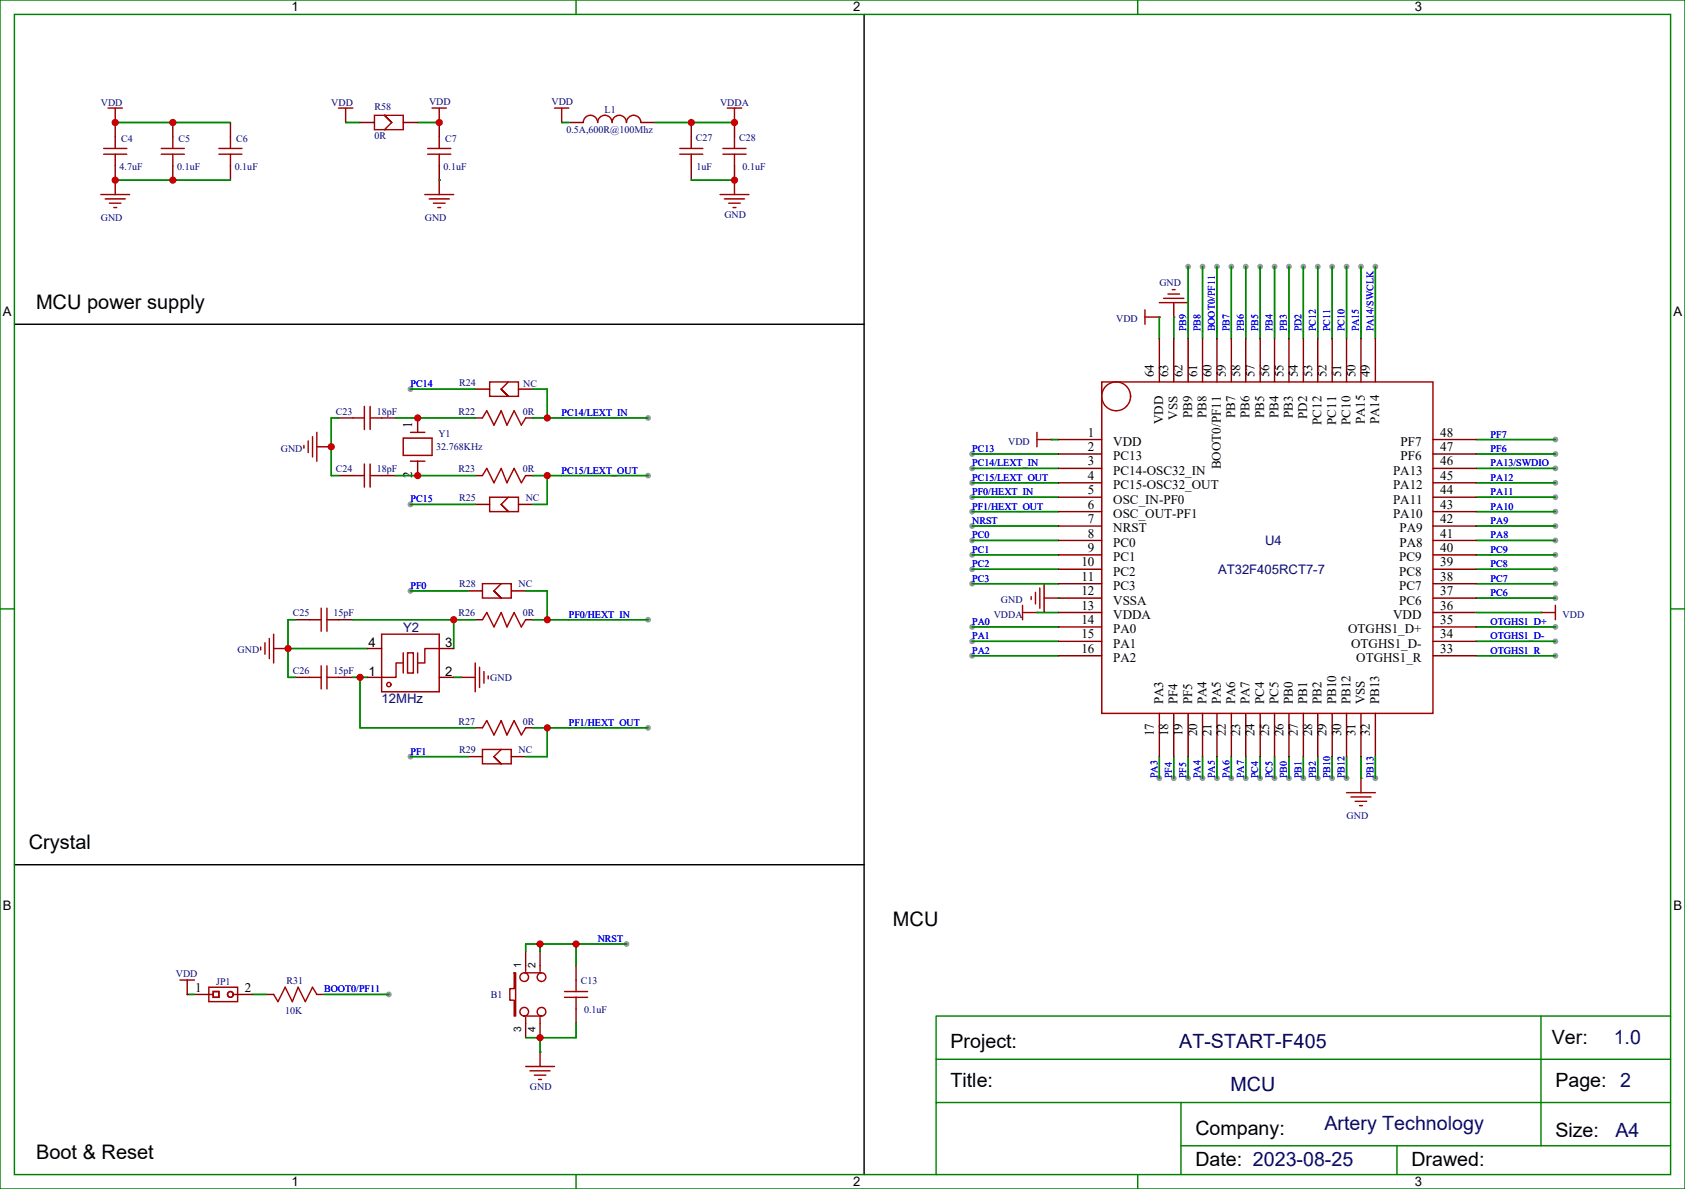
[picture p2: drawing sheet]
<svg xmlns="http://www.w3.org/2000/svg" width="413mm" height="291mm" viewBox="0 0 413 291" stroke-linecap="round" stroke-linejoin="round" font-family="sans-serif">
<g fill="#999">
<circle cx="291" cy="65.3" r=".71"/>
<circle cx="294.6" cy="65.3" r=".71"/>
<circle cx="298.1" cy="65.3" r=".71"/>
<circle cx="301.6" cy="65.3" r=".71"/>
<circle cx="305.2" cy="65.3" r=".71"/>
<circle cx="308.7" cy="65.3" r=".71"/>
<circle cx="312.2" cy="65.3" r=".71"/>
<circle cx="315.7" cy="65.3" r=".71"/>
<circle cx="319.3" cy="65.3" r=".71"/>
<circle cx="322.8" cy="65.3" r=".71"/>
<circle cx="326.3" cy="65.3" r=".71"/>
<circle cx="329.8" cy="65.3" r=".71"/>
<circle cx="333.4" cy="65.3" r=".71"/>
<circle cx="336.9" cy="65.3" r=".71"/>
<circle cx="381" cy="107.6" r=".71"/>
<circle cx="381" cy="111.1" r=".71"/>
<circle cx="381" cy="160.5" r=".71"/>
<circle cx="381" cy="157" r=".71"/>
<circle cx="381" cy="153.5" r=".71"/>
<circle cx="381" cy="146.4" r=".71"/>
<circle cx="381" cy="142.9" r=".71"/>
<circle cx="381" cy="139.3" r=".71"/>
<circle cx="381" cy="135.8" r=".71"/>
<circle cx="381" cy="132.3" r=".71"/>
<circle cx="381" cy="128.8" r=".71"/>
<circle cx="381" cy="125.2" r=".71"/>
<circle cx="381" cy="121.7" r=".71"/>
<circle cx="381" cy="118.2" r=".71"/>
<circle cx="381" cy="114.7" r=".71"/>
<circle cx="238.1" cy="118.2" r=".71"/>
<circle cx="238.1" cy="114.7" r=".71"/>
<circle cx="329.8" cy="190.5" r=".71"/>
<circle cx="326.3" cy="190.5" r=".71"/>
<circle cx="322.8" cy="190.5" r=".71"/>
<circle cx="319.3" cy="190.5" r=".71"/>
<circle cx="315.7" cy="190.5" r=".71"/>
<circle cx="312.2" cy="190.5" r=".71"/>
<circle cx="308.7" cy="190.5" r=".71"/>
<circle cx="305.2" cy="190.5" r=".71"/>
<circle cx="301.6" cy="190.5" r=".71"/>
<circle cx="298.1" cy="190.5" r=".71"/>
<circle cx="294.6" cy="190.5" r=".71"/>
<circle cx="291" cy="190.5" r=".71"/>
<circle cx="287.5" cy="190.5" r=".71"/>
<circle cx="284" cy="190.5" r=".71"/>
<circle cx="238.1" cy="160.5" r=".71"/>
<circle cx="238.1" cy="157" r=".71"/>
<circle cx="238.1" cy="153.5" r=".71"/>
<circle cx="238.1" cy="128.8" r=".71"/>
<circle cx="238.1" cy="142.9" r=".71"/>
<circle cx="238.1" cy="139.3" r=".71"/>
<circle cx="238.1" cy="135.8" r=".71"/>
<circle cx="238.1" cy="132.3" r=".71"/>
<circle cx="238.1" cy="125.2" r=".71"/>
<circle cx="238.1" cy="121.7" r=".71"/>
<circle cx="158.8" cy="178.2" r=".71"/>
<circle cx="100.5" cy="185.2" r=".71"/>
<circle cx="100.5" cy="144.6" r=".71"/>
<circle cx="158.8" cy="151.7" r=".71"/>
<circle cx="158.8" cy="116.4" r=".71"/>
<circle cx="100.5" cy="123.5" r=".71"/>
<circle cx="100.5" cy="95.2" r=".71"/>
<circle cx="158.8" cy="102.3" r=".71"/>
<circle cx="238.1" cy="111.1" r=".71"/>
<circle cx="95.3" cy="243.4" r=".71"/>
<circle cx="153.5" cy="231.1" r=".71"/>
<circle cx="336.9" cy="190.5" r=".71"/>
</g>
<path d="M112.9 165.8h3.5M116.4 162.3v7M117.5 163.3v5M118.5 164.4v2.8M119.6 165.5v.7" fill="none" stroke="#a10000" stroke-width=".35"/>
<circle cx="112.9" cy="165.8" r=".18" fill="#870000"/>
<path d="M119.9 121.7h7.1v3.5h-7.1zM122.8 123.5l1.7 1.7-1.7-1.7M124.5 121.7l-1.7 1.8M252.6 146v.8M253.6 145v2.8M254.7 143.9v5M255.8 146.4h3.5M255.8 142.9v7" fill="none" stroke="#a10000" stroke-width=".35"/>
<path d="M116.4 123.5h3.5M127 123.5h3.5" fill="none" stroke="#870000" stroke-width=".35"/>
<circle cx="259.3" cy="146.4" r=".18" fill="#870000"/>
<path d="M250.5 149.9h3.5M250.5 148.2v3.5" fill="none" stroke="#a10000" stroke-width=".35"/>
<circle cx="254" cy="149.9" r=".18" fill="#870000"/>
<path d="M157 30a1.76 1.76 0 0 0-1.8-1.8 1.76 1.76 0 0 0-1.7 1.8 1.76 1.76 0 0 0-1.8-1.8 1.76 1.76 0 0 0-1.8 1.8 1.76 1.76 0 0 0-1.7-1.8 1.76 1.76 0 0 0-1.8 1.8 1.76 1.76 0 0 0-1.8-1.8 1.76 1.76 0 0 0-1.7 1.8M166.5 37.7h5.7M166.5 36.3h5.7M169.3 33.5v2.8M169.3 37.7v2.9M177.1 37.7h5.6M177.1 36.3h5.6M178.2 26.5h3.5M179.9 26.5v3.5M179.9 33.5v2.8M179.9 37.7v2.9" fill="none" stroke="#a10000" stroke-width=".35"/>
<path d="M139.3 30h3.6M157 30h3.5M169.3 30v3.5M179.9 30v3.5M169.3 40.6v3.5M179.9 40.6v3.5" fill="none" stroke="#870000" stroke-width=".35"/>
<circle cx="179.9" cy="30" r=".18" fill="#870000"/>
<g fill="none" stroke="#a10000" stroke-width=".35">
<path d="M89.3 99.5v5.6M90.7 99.5v5.6M119.9 93.5h7.1v3.5h-7.1zM122.8 95.2l1.7 1.8-1.7-1.8M124.5 93.5l-1.7 1.7M86.4 102.3h2.9M86.4 116.4h2.9M89.3 113.6v5.6M90.7 102.3h2.8M90.7 113.6v5.6M90.7 116.4h2.8M98.8 107.2h7v4.3h-7z"/>
<path d="M100.5 105.8h3.6M100.5 112.9h3.6M118.2 116.4l1-1.7 1.8 3.5 1.8-3.5 1.4 3.5 1.7-3.5 1.8 3.5 1.1-1.8M254 105.8v3.6M254 107.6h3.5M75.8 151.7h2.9M78.7 148.9v5.6M80.1 148.9v5.6M80.1 151.7h2.8M118.2 142.9h7v3.5h-7zM118.2 151.7l1-1.8 1.8 3.6 1.8-3.6 1.4 3.6 1.7-3.6 1.8 3.6 1.1-1.8M121 144.6l1.8 1.8-1.8-1.8"/>
<path d="M122.8 142.9l-1.8 1.7M75.8 165.8h2.9M78.7 163v5.6M80.1 165.8h2.8M80.1 163v5.6M118.2 178.2l1-1.8 1.8 3.5 1.8-3.5 1.4 3.5 1.7-3.5 1.8 3.5 1.1-1.7M118.2 183.4h7v3.6h-7zM121 185.2l1.8 1.8-1.8-1.8M122.8 183.4l-1.8 1.8"/>
</g>
<g fill="none" stroke="#870000" stroke-width=".35">
<path d="M116.4 95.2h3.5M127 95.2h3.5M82.9 102.3h3.5M82.9 116.4h3.5M93.5 102.3h3.5M93.5 116.4h3.5M102.3 102.3v3.5M102.3 112.9v3.5M116.4 116.4h1.8M128.8 116.4h1.7M72.3 151.7h3.5M82.9 151.7h3.5"/>
<path d="M114.7 144.6h3.5M116.4 151.7h1.8M125.2 144.6h3.6M128.8 151.7h1.7M72.3 165.8h3.5M82.9 165.8h3.5M116.4 178.2h1.8M128.8 178.2h1.7M114.7 185.2h3.5M125.2 185.2h3.6"/>
</g>
<circle cx="257.5" cy="107.6" r=".18" fill="#870000"/>
<g fill="none" stroke="#a10000" stroke-width=".35">
<path d="M25.4 36.3h5.6M25.4 37.7h5.6M28.2 33.5v2.8M28.2 37.7v2.9M39.5 36.3h5.7M39.5 37.7h5.7M42.3 33.5v2.8M42.3 37.7v2.9M53.6 37.7h5.7M53.6 36.3h5.7M56.4 33.5v2.8M56.4 37.7v2.9"/>
<path d="M104.8 36.3h5.6M104.8 37.7h5.6M107.6 33.5v2.8M107.6 37.7v2.9M24.7 47.6h7M25.8 48.7h4.9M26.8 49.7h2.8M27.9 50.8h.7M28.2 44.1v3.5M118.2 102.3l1-1.8 1.8 3.6 1.8-3.6 1.4 3.6 1.7-3.6 1.8 3.6 1.1-1.8"/>
</g>
<path d="M28.2 30v3.5M42.3 30v3.5M56.4 30v3.5M107.6 30v3.5M28.2 40.6v3.5M42.3 40.6v3.5M56.4 40.6v3.5M107.6 40.6v3.5M116.4 102.3h1.8M128.8 102.3h1.7" fill="none" stroke="#870000" stroke-width=".35"/>
<circle cx="28.2" cy="44.1" r=".18" fill="#870000"/>
<path d="M26.5 26.5h3.5M28.2 26.5v3.5" fill="none" stroke="#a10000" stroke-width=".35"/>
<circle cx="28.2" cy="30" r=".18" fill="#870000"/>
<path d="M135.8 26.5h3.5M137.6 26.5v3.5" fill="none" stroke="#a10000" stroke-width=".35"/>
<circle cx="137.6" cy="30" r=".18" fill="#870000"/>
<path d="M377.5 149.9h3.5M381 148.2v3.5" fill="none" stroke="#a10000" stroke-width=".35"/>
<circle cx="377.5" cy="149.9" r=".18" fill="#870000"/>
<path d="M329.8 194h7.1M330.9 195.1h4.9M332 196.1h2.8M333 197.2h.7M333.4 190.5v3.5" fill="none" stroke="#a10000" stroke-width=".35"/>
<circle cx="333.4" cy="190.5" r=".18" fill="#870000"/>
<path d="M284 74.1h7M285 73h5M286.1 72h2.8M287.2 70.9h.7M287.5 74.1v3.5" fill="none" stroke="#a10000" stroke-width=".35"/>
<circle cx="287.5" cy="77.6" r=".18" fill="#870000"/>
<path d="M280.5 77.6h3.5M280.5 75.8v3.6" fill="none" stroke="#a10000" stroke-width=".35"/>
<circle cx="284" cy="77.6" r=".18" fill="#870000"/>
<path d="M176.4 47.6h7M177.4 48.7h5M178.5 49.7h2.8M179.6 50.8h.7M179.9 44.1v3.5" fill="none" stroke="#a10000" stroke-width=".35"/>
<circle cx="179.9" cy="44.1" r=".18" fill="#870000"/>
<path d="M63.9 158.4v.7M64.9 157.3v2.9M66 156.3v4.9M67 158.7h3.6M67 155.2v7.1" fill="none" stroke="#a10000" stroke-width=".35"/>
<circle cx="70.6" cy="158.8" r=".18" fill="#870000"/>
<path d="M74.4 109v.7M75.5 107.9v2.9M76.6 106.9v4.9M77.6 105.8v7.1M77.6 109.4h3.5" fill="none" stroke="#a10000" stroke-width=".35"/>
<circle cx="81.1" cy="109.4" r=".18" fill="#870000"/>
<path d="M67 243.4l1.1 1.8 1.7-3.5 1.8 3.5 1.4-3.5 1.8 3.5 1.8-3.5 1 1.7M132.3 257.5v3.6M128.8 261.1h7M129.8 262.1h5M130.9 263.2h2.8M131.9 264.2h.7" fill="none" stroke="#a10000" stroke-width=".35"/>
<path d="M65.3 243.4h1.7M77.6 243.4h1.8" fill="none" stroke="#870000" stroke-width=".35"/>
<circle cx="132.3" cy="257.5" r=".18" fill="#870000"/>
<g fill="none" stroke="#a10000" stroke-width=".35">
<path d="M269.9 93.5h81.1v81.1h-81.1zM125.9 238.1h.4v10.6h-.4v-3.9h-1v-2.8h1zM128.4 238.1h4.2M128.8 236.4v1.4M132.3 236.4v1.4M141.1 239.9v2.8M128.4 248.7h4.2M128.8 249.1v1.4M132.3 249.1v1.4M138.3 244.1h5.6M138.3 242.7h5.6M141.1 244.1v2.8"/>
<circle cx="273.4" cy="97" r="3.5"/>
<circle cx="128.4" cy="239.2" r="1.06"/>
<circle cx="132.6" cy="239.2" r="1.06"/>
<circle cx="128.4" cy="247.7" r="1.06"/>
<circle cx="132.6" cy="247.7" r="1.06"/>
</g>
<g fill="none" stroke="#870000" stroke-width=".35">
<path d="M284 82.9v10.6M287.5 82.9v10.6M291 82.9v10.6M294.6 82.9v10.6M298.1 82.9v10.6M301.6 82.9v10.6M305.2 82.9v10.6M308.7 82.9v10.6M312.2 82.9v10.6M315.7 82.9v10.6M319.3 82.9v10.6M322.8 82.9v10.6"/>
<path d="M326.3 82.9v10.6M329.8 82.9v10.6M333.4 82.9v10.6M336.9 82.9v10.6M259.3 107.6h10.6M259.3 111.1h10.6M259.3 114.7h10.6M259.3 118.2h10.6M351 107.6h10.6M351 111.1h10.6M351 114.7h10.6M351 118.2h10.6"/>
<path d="M259.3 121.7h10.6M259.3 125.2h10.6M259.3 128.8h10.6M259.3 132.3h10.6M259.3 135.8h10.6M259.3 139.3h10.6M351 121.7h10.6M351 125.2h10.6M351 128.8h10.6M351 132.3h10.6M351 135.8h10.6M351 139.3h10.6"/>
<path d="M259.3 142.9h10.6M259.3 146.4h10.6M259.3 149.9h10.6M259.3 153.5h10.6M259.3 157h10.6M351 142.9h10.6M351 146.4h10.6M351 149.9h10.6M351 153.5h10.6M351 157h10.6M259.3 160.5h10.6M284 174.6v10.6"/>
<path d="M287.5 174.6v10.6M291 174.6v10.6M294.6 174.6v10.6M298.1 174.6v10.6M301.6 174.6v10.6M305.2 174.6v10.6M308.7 174.6v10.6M312.2 174.6v10.6M315.7 174.6v10.6M319.3 174.6v10.6M322.8 174.6v10.6M326.3 174.6v10.6"/>
<path d="M329.8 174.6v10.6M333.4 174.6v10.6M336.9 174.6v10.6M351 160.5h10.6M128.8 232.8v3.6M132.3 232.8v3.6M141.1 236.4v3.5M128.8 250.5v3.5M132.3 250.5v3.5M141.1 246.9v3.6"/>
</g>
<path d="M211.7 3.5v284M3.5 79.4h208.2M3.5 211.7h208.2" fill="none" stroke="#000" stroke-width=".35"/>
<g fill="none" stroke="#008700" stroke-width=".35">
<path d="M28.2 30h28.2M137.6 30h1.7M160.5 30h19.4M28.2 44.1h28.2M169.3 44.1h10.6M284 77.6v5.3M287.5 77.6v5.3M291 65.3v17.6M294.6 65.3v17.6M298.1 65.3v17.6M301.6 65.3v17.6M305.2 65.3v17.6"/>
<path d="M308.7 65.3v17.6M312.2 65.3v17.6M315.7 65.3v17.6M319.3 65.3v17.6M322.8 65.3v17.6M326.3 65.3v17.6M329.8 65.3v17.6M333.4 65.3v17.6M336.9 65.3v17.6M100.5 95.2h15.9M130.5 95.2h3.6v7.1M82.9 102.3h-1.8v14.1h1.8"/>
<path d="M97 116.4h19.4M97 102.3h19.4M130.5 116.4h28.2M130.5 102.3h28.2M134.1 116.4v7.1h-3.6M238.1 111.1h21.2M238.1 118.2h21.2M238.1 114.7h21.2M257.5 107.6h1.8M361.6 107.6h19.4M361.6 111.1h19.4M361.6 118.2h19.4"/>
<path d="M361.6 114.7h19.4M100.5 123.5h15.9M238.1 139.3h21.2M238.1 135.8h21.2M238.1 132.3h21.2M238.1 128.8h21.2M238.1 125.2h21.2M238.1 121.7h21.2M361.6 139.3h19.4M361.6 135.8h19.4M361.6 132.3h19.4M361.6 128.8h19.4"/>
<path d="M361.6 125.2h19.4M361.6 121.7h19.4M70.6 158.7h19.4M72.3 151.7h-1.7v14.1h1.7M86.4 151.7h30M100.5 144.6h14.2M111.1 151.7v7M128.8 144.6h5.3v7.1M130.5 151.7h28.2M238.1 157h21.2M238.1 153.5h21.2M238.1 142.9h21.2"/>
<path d="M254 149.9h5.3M361.6 157h19.4M361.6 153.5h19.4M361.6 146.4h19.4M361.6 142.9h19.4M86.4 165.8h3.6M88.2 165.8v12.4h28.2M111.1 165.8h1.8M130.5 178.2h28.2M134.1 178.2v7h-5.3M238.1 160.5h21.2M361.6 160.5h19.4"/>
<path d="M100.5 185.2h14.2M284 185.2v5.3M287.5 185.2v5.3M291 185.2v5.3M294.6 185.2v5.3M298.1 185.2v5.3M301.6 185.2v5.3M305.2 185.2v5.3M308.7 185.2v5.3M312.2 185.2v5.3M315.7 185.2v5.3M319.3 185.2v5.3"/>
<path d="M322.8 185.2v5.3M326.3 185.2v5.3M329.8 185.2v5.3M333.4 185.2v5.3M132.3 231.1v1.7M141.1 231.1v5.3M153.5 231.1h-24.7v1.7M61.7 243.4h3.6M79.4 243.4h15.8M132.3 254v3.5M141.1 250.5v3.5h-12.3"/>
</g>
<g fill="none" stroke="#008000" stroke-width=".35">
<path d="M0 0h412.7v291h-412.7zM3.5 3.5h405.7v284h-405.7zM141.1 0v3.5M278.7 0v3.5M0 149h3.5M409.2 149h3.5M377.5 248.7v31.8M409.2 259.3h-179.9v10.6M409.2 248.7h-179.9v10.6M289.3 269.9v17.6M409.2 269.9h-179.9v17.6M141.1 287.5v3.5"/>
<path d="M278.7 287.5v3.5M289.3 280.5h119.9M342.2 280.5v7"/>
</g>
<circle cx="259.3" cy="146.4" r=".18" fill="#008700"/>
<path d="M105.8 26.5h3.6M107.6 26.5v3.5" fill="none" stroke="#a10000" stroke-width=".35"/>
<circle cx="107.6" cy="30" r=".18" fill="#870000"/>
<path d="M102.3 30h5.3" fill="none" stroke="#008700" stroke-width=".35"/>
<path d="M82.9 26.5h3.5M84.7 26.5v3.5" fill="none" stroke="#a10000" stroke-width=".35"/>
<circle cx="84.7" cy="30" r=".18" fill="#870000"/>
<path d="M84.7 30h3.5" fill="none" stroke="#008700" stroke-width=".35"/>
<path d="M104.1 47.6h7M105.1 48.7h5M106.2 49.7h2.8M107.2 50.8h.7M107.6 44.1v3.5" fill="none" stroke="#a10000" stroke-width=".35"/>
<circle cx="107.6" cy="44.1" r=".18" fill="#870000"/>
<circle cx="107.6" cy="44.1" r=".18" fill="#008700"/>
<path d="M361.6 149.9h15.9M336.9 185.2v5.3M45.9 243.4h1.7" fill="none" stroke="#008700" stroke-width=".35"/>
<g fill="none" stroke="#a10000" stroke-width=".35">
<path d="M91.7 28.2h7.1v3.6h-7.1zM96 30l-1.8-1.8 1.8 1.8M96 30l-1.8 1.7M93.5 155.2h14.1v14.1h-14.1zM98.8 159.8v4.9M99.8 159.8h1.4v4.9h-1.4zM102.3 159.8v4.9M107.6 158.7h-3.5v3.6h-1.8M98.8 162.3h-1.8v3.5h-3.5M44.1 239.9h3.5M45.9 239.9v3.5M51.2 241.7h7v3.5h-7z"/>
<path d="M51.2 243.4h1M52.2 242.7h1.4v1.4h-1.4zM57.1 243.4h1.1"/>
<circle cx="95.2" cy="167.6" r=".53"/>
<circle cx="56.4" cy="243.4" r=".71"/>
</g>
<path d="M88.2 30h3.5M98.8 30h3.5M90 158.7h3.5M107.6 158.7h3.5M90 165.8h3.5M107.6 165.8h3.5M47.6 243.4h3.6M58.2 243.4h3.5" fill="none" stroke="#870000" stroke-width=".35"/>
<circle cx="45.9" cy="243.4" r=".18" fill="#870000"/>
<g fill="#c00">
<circle cx="179.9" cy="44.1" r=".88"/>
<circle cx="169.3" cy="30" r=".88"/>
<circle cx="179.9" cy="30" r=".88"/>
<circle cx="134.1" cy="178.2" r=".88"/>
<circle cx="134.1" cy="151.7" r=".88"/>
<circle cx="111.1" cy="151.7" r=".88"/>
<circle cx="88.2" cy="165.8" r=".88"/>
<circle cx="70.6" cy="158.7" r=".88"/>
<circle cx="134.1" cy="116.4" r=".88"/>
<circle cx="134.1" cy="102.3" r=".88"/>
<circle cx="81.1" cy="109.4" r=".88"/>
<circle cx="102.3" cy="116.4" r=".88"/>
<circle cx="102.3" cy="102.3" r=".88"/>
<circle cx="42.3" cy="44.1" r=".88"/>
<circle cx="28.2" cy="44.1" r=".88"/>
<circle cx="42.3" cy="30" r=".88"/>
<circle cx="28.2" cy="30" r=".88"/>
<circle cx="132.3" cy="254" r=".88"/>
<circle cx="132.3" cy="231.1" r=".88"/>
<circle cx="141.1" cy="231.1" r=".88"/>
<circle cx="107.6" cy="30" r=".88"/>
</g>
<g font-size="4.9">
<text x="8.8" y="75.6">MCU power supply</text>
<text x="7.1" y="207.9">Crystal</text>
<text x="218.7" y="226.6">MCU</text>
<text x="8.8" y="283.8">Boot &amp; Reset</text>
</g>
<g font-size="4.8">
<text x="232.8" y="256.6">Project:</text>
<text x="380.1" y="255.4">Ver:</text>
<text x="232.8" y="266">Title:</text>
<text x="381" y="266">Page: 2</text>
<text x="292.8" y="277.7">Company:</text>
<text x="381" y="278.4">Size:</text>
<text x="292.8" y="285.4">Date: 2023-08-25</text>
<text x="345.7" y="285.4">Drawed:</text>
</g>
<g font-size="4.8" fill="#006">
<text x="288.9" y="256.6">AT-START-F405</text>
<text x="301.4" y="267.1">MCU</text>
</g>
<g font-size="4.8" fill="#000080">
<text x="395.3" y="255.4">1.0</text>
<text x="324.4" y="276.6">Artery Technology</text>
<text x="395.7" y="278.4">A4</text>
</g>
<g font-size="3.2">
<text x="71.4" y="2.7">1</text>
<text x="209" y="2.7">2</text>
<text x="346.6" y="2.7">3</text>
<text x=".7" y="77.3">A</text>
<text x="409.9" y="77.3">A</text>
<text x="282.6" y="92.4" transform="rotate(-90 282.6 92.4)">64</text>
<text x="286.2" y="92.4" transform="rotate(-90 286.2 92.4)">63</text>
<text x="289.7" y="92.4" transform="rotate(-90 289.7 92.4)">62</text>
<text x="293.2" y="92.4" transform="rotate(-90 293.2 92.4)">61</text>
<text x="296.7" y="92.4" transform="rotate(-90 296.7 92.4)">60</text>
<text x="300.3" y="92.4" transform="rotate(-90 300.3 92.4)">59</text>
<text x="303.8" y="92.4" transform="rotate(-90 303.8 92.4)">58</text>
<text x="307.3" y="92.4" transform="rotate(-90 307.3 92.4)">57</text>
<text x="310.9" y="92.4" transform="rotate(-90 310.9 92.4)">56</text>
<text x="314.4" y="92.4" transform="rotate(-90 314.4 92.4)">55</text>
<text x="317.9" y="92.4" transform="rotate(-90 317.9 92.4)">54</text>
<text x="321.4" y="92.4" transform="rotate(-90 321.4 92.4)">53</text>
<text x="325" y="92.4" transform="rotate(-90 325 92.4)">52</text>
<text x="328.5" y="92.4" transform="rotate(-90 328.5 92.4)">51</text>
<text x="332" y="92.4" transform="rotate(-90 332 92.4)">50</text>
<text x="335.6" y="92.4" transform="rotate(-90 335.6 92.4)">49</text>
<text x="101" y="104.7" transform="rotate(-90 101 104.7)">1</text>
<text x="266.5" y="106.9">1</text>
<text x="284.9" y="103.9" transform="rotate(-90 284.9 103.9)">VDD</text>
<text x="288.5" y="102.8" transform="rotate(-90 288.5 102.8)">VSS</text>
<text x="292" y="102.4" transform="rotate(-90 292 102.4)">PB9</text>
<text x="295.5" y="102.4" transform="rotate(-90 295.5 102.4)">PB8</text>
<text x="302.6" y="102.4" transform="rotate(-90 302.6 102.4)">PB7</text>
<text x="306.1" y="102.4" transform="rotate(-90 306.1 102.4)">PB6</text>
<text x="309.6" y="102.4" transform="rotate(-90 309.6 102.4)">PB5</text>
<text x="313.2" y="102.4" transform="rotate(-90 313.2 102.4)">PB4</text>
<text x="316.7" y="102.4" transform="rotate(-90 316.7 102.4)">PB3</text>
<text x="320.2" y="102.6" transform="rotate(-90 320.2 102.6)">PD2</text>
<text x="323.7" y="104" transform="rotate(-90 323.7 104)">PC12</text>
<text x="327.3" y="104" transform="rotate(-90 327.3 104)">PC11</text>
<text x="330.8" y="104" transform="rotate(-90 330.8 104)">PC10</text>
<text x="334.3" y="103.9" transform="rotate(-90 334.3 103.9)">PA15</text>
<text x="337.8" y="103.9" transform="rotate(-90 337.8 103.9)">PA14</text>
<text x="352.8" y="106.9">48</text>
<text x="266.5" y="110.4">2</text>
<text x="266.5" y="113.9">3</text>
<text x="272.7" y="109.2">VDD</text>
<text x="272.7" y="112.7">PC13</text>
<text x="343.1" y="109.2">PF7</text>
<text x="343.1" y="112.7">PF6</text>
<text x="352.8" y="110.4">47</text>
<text x="352.8" y="113.9">46</text>
<text x="101" y="116.9" transform="rotate(-90 101 116.9)">2</text>
<text x="266.5" y="117.5">4</text>
<text x="272.7" y="116.2">PC14-OSC32_IN</text>
<text x="272.7" y="119.8">PC15-OSC32_OUT</text>
<text x="299" y="114.9" transform="rotate(-90 299 114.9)">BOOT0/PF11</text>
<text x="341.2" y="116.2">PA13</text>
<text x="341.2" y="119.8">PA12</text>
<text x="352.8" y="117.5">45</text>
<text x="266.5" y="121">5</text>
<text x="266.5" y="124.5">6</text>
<text x="272.7" y="123.3">OSC_IN-PF0</text>
<text x="341.2" y="123.3">PA11</text>
<text x="352.8" y="121">44</text>
<text x="352.8" y="124.5">43</text>
<text x="266.5" y="128">7</text>
<text x="266.5" y="131.6">8</text>
<text x="272.7" y="126.8">OSC_OUT-PF1</text>
<text x="272.7" y="130.3">NRST</text>
<text x="341.2" y="126.8">PA10</text>
<text x="342.8" y="130.3">PA9</text>
<text x="352.8" y="128">42</text>
<text x="352.8" y="131.6">41</text>
<text x="266.5" y="135.1">9</text>
<text x="272.7" y="133.9">PC0</text>
<text x="272.7" y="137.4">PC1</text>
<text x="342.7" y="137.4">PC9</text>
<text x="342.8" y="133.9">PA8</text>
<text x="352.8" y="135.1">40</text>
<text x="264.9" y="138.6">10</text>
<text x="264.9" y="142.2">11</text>
<text x="272.7" y="140.9">PC2</text>
<text x="342.7" y="140.9">PC8</text>
<text x="352.8" y="138.6">39</text>
<text x="352.8" y="142.2">38</text>
<text x="264.9" y="145.7">12</text>
<text x="264.9" y="149.2">13</text>
<text x="272.7" y="144.5">PC3</text>
<text x="272.7" y="148">VSSA</text>
<text x="342.7" y="144.5">PC7</text>
<text x="342.7" y="148">PC6</text>
<text x="352.8" y="145.7">37</text>
<text x="352.8" y="149.2">36</text>
<text x="264.9" y="152.7">14</text>
<text x="272.7" y="151.5">VDDA</text>
<text x="272.7" y="155">PA0</text>
<text x="330.2" y="155">OTGHS1_D+</text>
<text x="341.3" y="151.5">VDD</text>
<text x="352.8" y="152.7">35</text>
<text x="90.3" y="158.4">4</text>
<text x="109" y="158.4">3</text>
<text x="264.9" y="156.3">15</text>
<text x="264.9" y="159.8">16</text>
<text x="272.7" y="158.6">PA1</text>
<text x="331" y="158.6">OTGHS1_D-</text>
<text x="352.8" y="156.3">34</text>
<text x="352.8" y="159.8">33</text>
<text x="90.3" y="165.5">1</text>
<text x="109" y="165.5">2</text>
<text x="272.7" y="162.1">PA2</text>
<text x="332.2" y="162.1">OTGHS1_R</text>
<text x="284.9" y="172.4" transform="rotate(-90 284.9 172.4)">PA3</text>
<text x="288.5" y="172.4" transform="rotate(-90 288.5 172.4)">PF4</text>
<text x="292" y="172.4" transform="rotate(-90 292 172.4)">PF5</text>
<text x="295.5" y="172.4" transform="rotate(-90 295.5 172.4)">PA4</text>
<text x="299" y="172.4" transform="rotate(-90 299 172.4)">PA5</text>
<text x="302.6" y="172.4" transform="rotate(-90 302.6 172.4)">PA6</text>
<text x="306.1" y="172.4" transform="rotate(-90 306.1 172.4)">PA7</text>
<text x="309.6" y="172.4" transform="rotate(-90 309.6 172.4)">PC4</text>
<text x="313.2" y="172.4" transform="rotate(-90 313.2 172.4)">PC5</text>
<text x="316.7" y="172.4" transform="rotate(-90 316.7 172.4)">PB0</text>
<text x="320.2" y="172.4" transform="rotate(-90 320.2 172.4)">PB1</text>
<text x="323.7" y="172.4" transform="rotate(-90 323.7 172.4)">PB2</text>
<text x="327.3" y="172.4" transform="rotate(-90 327.3 172.4)">PB10</text>
<text x="330.8" y="172.4" transform="rotate(-90 330.8 172.4)">PB12</text>
<text x="334.3" y="172.4" transform="rotate(-90 334.3 172.4)">VSS</text>
<text x="337.8" y="172.4" transform="rotate(-90 337.8 172.4)">PB13</text>
<text x="282.6" y="180.2" transform="rotate(-90 282.6 180.2)">17</text>
<text x="286.2" y="180.2" transform="rotate(-90 286.2 180.2)">18</text>
<text x="289.7" y="180.2" transform="rotate(-90 289.7 180.2)">19</text>
<text x="293.2" y="180.2" transform="rotate(-90 293.2 180.2)">20</text>
<text x="296.7" y="180.2" transform="rotate(-90 296.7 180.2)">21</text>
<text x="300.3" y="180.2" transform="rotate(-90 300.3 180.2)">22</text>
<text x="303.8" y="180.2" transform="rotate(-90 303.8 180.2)">23</text>
<text x="307.3" y="180.2" transform="rotate(-90 307.3 180.2)">24</text>
<text x="310.9" y="180.2" transform="rotate(-90 310.9 180.2)">25</text>
<text x="314.4" y="180.2" transform="rotate(-90 314.4 180.2)">26</text>
<text x="317.9" y="180.2" transform="rotate(-90 317.9 180.2)">27</text>
<text x="321.4" y="180.2" transform="rotate(-90 321.4 180.2)">28</text>
<text x="325" y="180.2" transform="rotate(-90 325 180.2)">29</text>
<text x="328.5" y="180.2" transform="rotate(-90 328.5 180.2)">30</text>
<text x="332" y="180.2" transform="rotate(-90 332 180.2)">31</text>
<text x="335.6" y="180.2" transform="rotate(-90 335.6 180.2)">32</text>
<text x=".7" y="222.8">B</text>
<text x="409.9" y="222.8">B</text>
<text x="47.8" y="242.7">1</text>
<text x="60" y="242.7">2</text>
<text x="71.4" y="290.2">1</text>
<text x="209" y="290.2">2</text>
<text x="346.6" y="290.2">3</text>
</g>
<g font-size="3.2" fill="#000080">
<text x="309.9" y="133.4">U4</text>
<text x="298.4" y="140.5">AT32F405RCT7-7</text>
<text x="98.8" y="154.6">Y2</text>
<text x="93.5" y="172.2">12MHz</text>
</g>
<g font-size="2.5">
<text x="127.7" y="237" transform="rotate(-90 127.7 237)">1</text>
<text x="131.2" y="237" transform="rotate(-90 131.2 237)">2</text>
<text x="127.7" y="252.5" transform="rotate(-90 127.7 252.5)">3</text>
<text x="131.2" y="252.5" transform="rotate(-90 131.2 252.5)">4</text>
</g>
<g font-size="2.4" fill="#000080">
<text x="24.7" y="26">VDD</text>
<text x="81.1" y="26">VDD</text>
<text x="91.7" y="26.9">R58</text>
<text x="105.1" y="25.8">VDD</text>
<text x="135.1" y="25.8">VDD</text>
<text x="148.1" y="27.7">L1</text>
<text x="176.4" y="26">VDDA</text>
<text x="29.6" y="34.7">C4</text>
<text x="43.8" y="34.7">C5</text>
<text x="57.9" y="34.7">C6</text>
<text x="91.7" y="34">0R</text>
<text x="109" y="34.7">C7</text>
<text x="138.7" y="32.6">0.5A,600R@100Mhz</text>
<text x="170.5" y="34.4">C27</text>
<text x="181.1" y="34.4">C28</text>
<text x="29.3" y="41.7">4.7uF</text>
<text x="43.4" y="41.7">0.1uF</text>
<text x="57.5" y="41.7">0.1uF</text>
<text x="108.7" y="41.7">0.1uF</text>
<text x="170.6" y="41.5">1uF</text>
<text x="181.9" y="41.5">0.1uF</text>
<text x="177.4" y="53.3">GND</text>
<text x="24.7" y="54.2">GND</text>
<text x="104.1" y="54.2">GND</text>
<text x="284" y="70.1">GND</text>
<text x="273.4" y="78.9">VDD</text>
<text x="112.5" y="94.4">R24</text>
<text x="128.1" y="94.6">NC</text>
<text x="82.3" y="101.5">C23</text>
<text x="92.3" y="101.5">18pF</text>
<text x="112.3" y="101.5">R22</text>
<text x="128.1" y="101.5">0R</text>
<text x="107.4" y="107">Y1</text>
<text x="68.8" y="110.6">GND</text>
<text x="106.9" y="110.2">32.768KHz</text>
<text x="246.9" y="108.9">VDD</text>
<text x="82.3" y="115.6">C24</text>
<text x="92.3" y="115.6">18pF</text>
<text x="112.3" y="115.6">R23</text>
<text x="128.1" y="115.6">0R</text>
<text x="112.5" y="122.6">R25</text>
<text x="128.8" y="122.6">NC</text>
<text x="112.5" y="143.8">R28</text>
<text x="127" y="143.8">NC</text>
<text x="245.2" y="147.7">GND</text>
<text x="71.7" y="150.9">C25</text>
<text x="81.7" y="150.9">15pF</text>
<text x="112.3" y="150.9">R26</text>
<text x="128.1" y="150.9">0R</text>
<text x="243.4" y="151.2">VDDA</text>
<text x="382.8" y="151.2">VDD</text>
<text x="58.2" y="159.7">GND</text>
<text x="71.7" y="165">C26</text>
<text x="81.7" y="165">15pF</text>
<text x="120.1" y="166.7">GND</text>
<text x="112.3" y="177.3">R27</text>
<text x="128.1" y="177.3">0R</text>
<text x="112.5" y="184.3">R29</text>
<text x="127" y="184.3">NC</text>
<text x="329.8" y="200.6">GND</text>
<text x="43.1" y="239.2">VDD</text>
<text x="52.9" y="241">JP1</text>
<text x="70.2" y="240.8">R31</text>
<text x="120.2" y="244.3">B1</text>
<text x="142.3" y="240.8">C13</text>
<text x="69.9" y="248.2">10K</text>
<text x="143.1" y="247.9">0.1uF</text>
<text x="129.8" y="266.8">GND</text>
</g>
<g font-size="2.4" fill="#00f">
<text x="290.6" y="81.1" transform="rotate(-90 290.6 81.1)">PB9</text>
<text x="294.1" y="81.1" transform="rotate(-90 294.1 81.1)">PB8</text>
<text x="297.6" y="81.1" transform="rotate(-90 297.6 81.1)">BOOT0/PF11</text>
<text x="301.1" y="81.1" transform="rotate(-90 301.1 81.1)">PB7</text>
<text x="304.7" y="81.1" transform="rotate(-90 304.7 81.1)">PB6</text>
<text x="308.2" y="81.1" transform="rotate(-90 308.2 81.1)">PB5</text>
<text x="311.7" y="81.1" transform="rotate(-90 311.7 81.1)">PB4</text>
<text x="315.2" y="81.1" transform="rotate(-90 315.2 81.1)">PB3</text>
<text x="318.8" y="81.1" transform="rotate(-90 318.8 81.1)">PD2</text>
<text x="322.3" y="81.1" transform="rotate(-90 322.3 81.1)">PC12</text>
<text x="325.8" y="81.1" transform="rotate(-90 325.8 81.1)">PC11</text>
<text x="329.4" y="81.1" transform="rotate(-90 329.4 81.1)">PC10</text>
<text x="332.9" y="81.1" transform="rotate(-90 332.9 81.1)">PA15</text>
<text x="336.4" y="81.1" transform="rotate(-90 336.4 81.1)">PA14/SWCLK</text>
<text x="100.5" y="94.8">PC14</text>
<text x="137.6" y="101.8">PC14/LEXT_IN</text>
<text x="365.1" y="107.1">PF7</text>
<text x="238.1" y="110.6">PC13</text>
<text x="365.1" y="110.6">PF6</text>
<text x="137.6" y="115.9">PC15/LEXT_OUT</text>
<text x="238.1" y="117.7">PC15/LEXT_OUT</text>
<text x="238.1" y="114.2">PC14/LEXT_IN</text>
<text x="365.1" y="117.7">PA12</text>
<text x="365.1" y="114.2">PA13/SWDIO</text>
<text x="100.5" y="123">PC15</text>
<text x="238.1" y="124.7">PF1/HEXT_OUT</text>
<text x="238.1" y="121.2">PF0/HEXT_IN</text>
<text x="365.1" y="124.7">PA10</text>
<text x="365.1" y="121.2">PA11</text>
<text x="238.1" y="128.3">NRST</text>
<text x="238.1" y="131.8">PC0</text>
<text x="365.1" y="131.8">PA8</text>
<text x="365.1" y="128.3">PA9</text>
<text x="238.1" y="135.3">PC1</text>
<text x="365.1" y="135.3">PC9</text>
<text x="238.1" y="142.4">PC3</text>
<text x="238.1" y="138.9">PC2</text>
<text x="365.1" y="142.4">PC7</text>
<text x="365.1" y="138.9">PC8</text>
<text x="100.5" y="144.1">PF0</text>
<text x="365.1" y="145.9">PC6</text>
<text x="139.3" y="151.2">PF0/HEXT_IN</text>
<text x="238.1" y="153">PA0</text>
<text x="365.1" y="153">OTGHS1_D+</text>
<text x="238.1" y="160">PA2</text>
<text x="238.1" y="156.5">PA1</text>
<text x="365.1" y="160">OTGHS1_R</text>
<text x="365.1" y="156.5">OTGHS1_D-</text>
<text x="139.3" y="177.7">PF1/HEXT_OUT</text>
<text x="100.5" y="184.7">PF1</text>
<text x="283.5" y="190.5" transform="rotate(-90 283.5 190.5)">PA3</text>
<text x="287" y="190.5" transform="rotate(-90 287 190.5)">PF4</text>
<text x="290.6" y="190.5" transform="rotate(-90 290.6 190.5)">PF5</text>
<text x="294.1" y="190.5" transform="rotate(-90 294.1 190.5)">PA4</text>
<text x="297.6" y="190.5" transform="rotate(-90 297.6 190.5)">PA5</text>
<text x="301.1" y="190.5" transform="rotate(-90 301.1 190.5)">PA6</text>
<text x="304.7" y="190.5" transform="rotate(-90 304.7 190.5)">PA7</text>
<text x="308.2" y="190.5" transform="rotate(-90 308.2 190.5)">PC4</text>
<text x="311.7" y="190.5" transform="rotate(-90 311.7 190.5)">PC5</text>
<text x="315.2" y="190.5" transform="rotate(-90 315.2 190.5)">PB0</text>
<text x="318.8" y="190.5" transform="rotate(-90 318.8 190.5)">PB1</text>
<text x="322.3" y="190.5" transform="rotate(-90 322.3 190.5)">PB2</text>
<text x="325.8" y="190.5" transform="rotate(-90 325.8 190.5)">PB10</text>
<text x="329.4" y="190.5" transform="rotate(-90 329.4 190.5)">PB12</text>
<text x="336.4" y="190.5" transform="rotate(-90 336.4 190.5)">PB13</text>
<text x="146.4" y="230.6">NRST</text>
<text x="79.4" y="242.9">BOOT0/PF11</text>
</g>
</svg>
